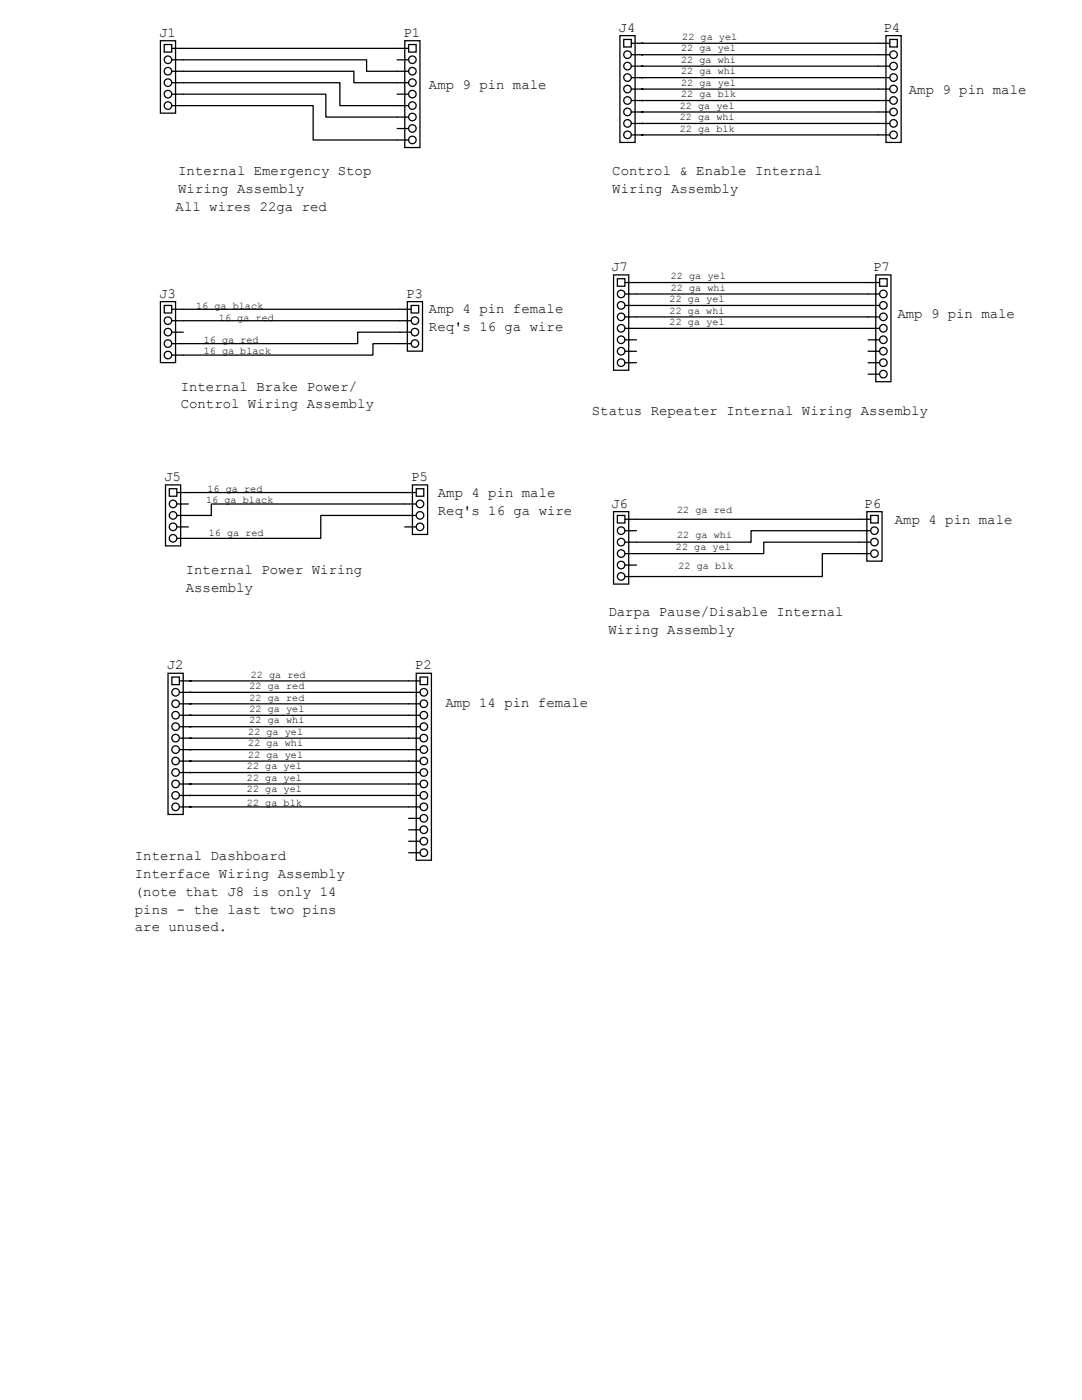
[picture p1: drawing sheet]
<svg xmlns="http://www.w3.org/2000/svg" width="216mm" height="279mm" viewBox="0 0 216 279" stroke-linecap="round" stroke-linejoin="round" font-family="sans-serif">
<g fill="#fff" stroke="#000" stroke-width=".25">
<path d="M173 102.1h3v9.9h-3z" fill-rule="evenodd"/>
<path d="M173.7 102.9h1.5v1.5h-1.5z" fill-rule="evenodd"/>
<circle cx="174.5" cy="105.9" r=".76"/>
<circle cx="174.5" cy="108.2" r=".76"/>
<circle cx="174.5" cy="110.5" r=".76"/>
</g>
<path d="M171.4 103.6h2.3M171.4 105.9h2.3M171.4 108.2h2.3M171.4 110.5h2.3" fill="none" stroke="#000" stroke-width=".25"/>
<g fill="#fff" stroke="#000" stroke-width=".25">
<path d="M122.4 102.1h3.1v14.5h-3.1z" fill-rule="evenodd"/>
<path d="M123.2 102.9h1.5v1.5h-1.5z" fill-rule="evenodd"/>
<circle cx="123.9" cy="105.9" r=".76"/>
<circle cx="123.9" cy="108.2" r=".76"/>
<circle cx="123.9" cy="110.5" r=".76"/>
<circle cx="123.9" cy="112.8" r=".76"/>
<circle cx="123.9" cy="115" r=".76"/>
</g>
<path d="M124.7 103.6h2.3M124.7 105.9h2.3M124.7 108.2h2.3M124.7 110.5h2.3M124.7 112.8h2.3M124.7 115.1h2.3" fill="none" stroke="#000" stroke-width=".25"/>
<g fill="#fff" stroke="#000" stroke-width=".25">
<path d="M174.8 54.9h3v21.3h-3z" fill-rule="evenodd"/>
<path d="M175.5 55.6h1.5v1.5h-1.5z" fill-rule="evenodd"/>
<circle cx="176.3" cy="58.7" r=".76"/>
<circle cx="176.3" cy="60.9" r=".76"/>
<circle cx="176.3" cy="63.2" r=".76"/>
<circle cx="176.3" cy="65.5" r=".76"/>
<circle cx="176.3" cy="67.8" r=".76"/>
<circle cx="176.3" cy="70.1" r=".76"/>
<circle cx="176.3" cy="72.4" r=".76"/>
<circle cx="176.3" cy="74.7" r=".76"/>
</g>
<path d="M173.2 56.4h2.3M173.2 58.7h2.3M173.2 61h2.3M173.2 63.2h2.3M173.2 65.5h2.3M173.2 67.8h2.3M173.2 70.1h2.3M173.2 72.4h2.3M173.2 74.7h2.3" fill="none" stroke="#000" stroke-width=".25"/>
<g fill="#fff" stroke="#000" stroke-width=".25">
<path d="M122.4 54.9h3.1v19h-3.1z" fill-rule="evenodd"/>
<path d="M123.2 55.6h1.5v1.5h-1.5z" fill-rule="evenodd"/>
<circle cx="123.9" cy="58.7" r=".76"/>
<circle cx="123.9" cy="60.9" r=".76"/>
<circle cx="123.9" cy="63.2" r=".76"/>
<circle cx="123.9" cy="65.5" r=".76"/>
<circle cx="123.9" cy="67.8" r=".76"/>
<circle cx="123.9" cy="70.1" r=".76"/>
<circle cx="123.9" cy="72.4" r=".76"/>
</g>
<path d="M124.7 56.4h2.3M124.7 58.7h2.3M124.7 61h2.3M124.7 63.2h2.3M124.7 65.5h2.3M124.7 67.8h2.3M124.7 70.1h2.3M124.7 72.4h2.3" fill="none" stroke="#000" stroke-width=".25"/>
<g fill="#fff" stroke="#000" stroke-width=".25">
<path d="M176.8 7.1h3v21.3h-3z" fill-rule="evenodd"/>
<path d="M177.5 7.9h1.5v1.5h-1.5z" fill-rule="evenodd"/>
<circle cx="178.3" cy="10.9" r=".76"/>
<circle cx="178.3" cy="13.2" r=".76"/>
<circle cx="178.3" cy="15.5" r=".76"/>
<circle cx="178.3" cy="17.8" r=".76"/>
<circle cx="178.3" cy="20.1" r=".76"/>
<circle cx="178.3" cy="22.3" r=".76"/>
<circle cx="178.3" cy="24.6" r=".76"/>
<circle cx="178.3" cy="26.9" r=".76"/>
</g>
<path d="M175.3 8.6h2.2M175.3 10.9h2.2M175.3 13.2h2.2M175.3 15.5h2.2M175.3 17.8h2.2M175.3 20.1h2.2M175.3 22.4h2.2M175.3 24.6h2.2M175.3 26.9h2.2" fill="none" stroke="#000" stroke-width=".25"/>
<g fill="#fff" stroke="#000" stroke-width=".25">
<path d="M123.7 7.1h3v21.3h-3z" fill-rule="evenodd"/>
<path d="M124.5 7.9h1.5v1.5h-1.5z" fill-rule="evenodd"/>
<circle cx="125.2" cy="10.9" r=".76"/>
<circle cx="125.2" cy="13.2" r=".76"/>
<circle cx="125.2" cy="15.5" r=".76"/>
<circle cx="125.2" cy="17.8" r=".76"/>
<circle cx="125.2" cy="20.1" r=".76"/>
<circle cx="125.2" cy="22.3" r=".76"/>
<circle cx="125.2" cy="24.6" r=".76"/>
<circle cx="125.2" cy="26.9" r=".76"/>
</g>
<path d="M126 8.6h2.3M126 10.9h2.3M126 13.2h2.3M126 15.5h2.3M126 17.8h2.3M126 20.1h2.3M126 22.4h2.3M126 24.6h2.3M126 26.9h2.3" fill="none" stroke="#000" stroke-width=".25"/>
<g fill="#fff" stroke="#000" stroke-width=".25">
<path d="M33.5 134.4h3.1v28.1h-3.1z" fill-rule="evenodd"/>
<path d="M34.3 135.1h1.5v1.5h-1.5z" fill-rule="evenodd"/>
<circle cx="35" cy="138.2" r=".76"/>
<circle cx="35" cy="140.4" r=".76"/>
<circle cx="35" cy="142.7" r=".76"/>
<circle cx="35" cy="145" r=".76"/>
<circle cx="35" cy="147.3" r=".76"/>
<circle cx="35" cy="149.6" r=".76"/>
<circle cx="35" cy="151.9" r=".76"/>
<circle cx="35" cy="154.2" r=".76"/>
<circle cx="35" cy="156.5" r=".76"/>
<circle cx="35" cy="158.7" r=".76"/>
<circle cx="35" cy="161" r=".76"/>
</g>
<path d="M35.8 135.9h2.3M35.8 138.2h2.3M35.8 140.5h2.3M35.8 142.7h2.3M35.8 145h2.3M35.8 147.3h2.3M35.8 149.6h2.3M35.8 151.9h2.3M35.8 154.2h2.3M35.8 156.5h2.3M35.8 158.8h2.3M35.8 161h2.3" fill="none" stroke="#000" stroke-width=".25"/>
<g fill="#fff" stroke="#000" stroke-width=".25">
<path d="M83.1 134.4h3v37.3h-3z" fill-rule="evenodd"/>
<path d="M83.8 135.1h1.5v1.5h-1.5z" fill-rule="evenodd"/>
<circle cx="84.6" cy="138.2" r=".76"/>
<circle cx="84.6" cy="140.4" r=".76"/>
<circle cx="84.6" cy="142.7" r=".76"/>
<circle cx="84.6" cy="145" r=".76"/>
<circle cx="84.6" cy="147.3" r=".76"/>
<circle cx="84.6" cy="149.6" r=".76"/>
<circle cx="84.6" cy="151.9" r=".76"/>
<circle cx="84.6" cy="154.2" r=".76"/>
<circle cx="84.6" cy="156.5" r=".76"/>
<circle cx="84.6" cy="158.7" r=".76"/>
<circle cx="84.6" cy="161" r=".76"/>
</g>
<path d="M83.1 135.9h.7M83.1 138.2h.7M83.1 140.5h.7M83.1 142.7h.7M83.1 145h.7M83.1 147.3h.7M83.1 149.6h.7M83.1 151.9h.7M83.1 154.2h.7M83.1 156.5h.7M83.1 158.8h.7M83.1 161h.7" fill="none" stroke="#000" stroke-width=".25"/>
<g fill="#fff" stroke="#000" stroke-width=".25">
<circle cx="84.6" cy="163.3" r=".76"/>
<circle cx="84.6" cy="165.6" r=".76"/>
<circle cx="84.6" cy="167.9" r=".76"/>
<circle cx="84.6" cy="170.2" r=".76"/>
</g>
<g fill="none" stroke="#000" stroke-width=".25">
<path d="M81.5 135.9h1.6M81.5 138.2h1.6M81.5 140.5h1.6M81.5 142.7h1.6M81.5 145h1.6M81.5 147.3h1.6M81.5 149.6h1.6M81.5 151.9h1.6M81.5 154.2h1.6M81.5 156.5h1.6M81.5 158.8h1.6M81.5 163.3h2.3"/>
<path d="M81.5 165.6h2.3M81.5 167.9h2.3M81.5 170.2h2.3M81.5 161h1.6"/>
</g>
<g fill="#fff" stroke="#000" stroke-width=".25">
<path d="M82.3 96.8h3v9.9h-3z" fill-rule="evenodd"/>
<path d="M83.1 97.5h1.5v1.5h-1.5z" fill-rule="evenodd"/>
<circle cx="83.8" cy="100.6" r=".76"/>
<circle cx="83.8" cy="102.9" r=".76"/>
<circle cx="83.8" cy="105.1" r=".76"/>
</g>
<path d="M80.8 98.3h2.3M80.8 100.6h2.3M80.8 102.9h2.3M80.8 105.2h2.3" fill="none" stroke="#000" stroke-width=".25"/>
<g fill="#fff" stroke="#000" stroke-width=".25">
<path d="M33 96.8h3v12.1h-3z" fill-rule="evenodd"/>
<path d="M33.8 97.5h1.5v1.5h-1.5z" fill-rule="evenodd"/>
<circle cx="34.5" cy="100.6" r=".76"/>
<circle cx="34.5" cy="102.9" r=".76"/>
<circle cx="34.5" cy="105.1" r=".76"/>
<circle cx="34.5" cy="107.4" r=".76"/>
</g>
<path d="M35.3 98.3h2.3M35.3 100.6h2.3M35.3 102.9h2.3M35.3 105.2h2.3M35.3 107.4h2.3" fill="none" stroke="#000" stroke-width=".25"/>
<g fill="#fff" stroke="#000" stroke-width=".25">
<path d="M32 60.2h3v12.2h-3z" fill-rule="evenodd"/>
<path d="M32.8 61h1.5v1.5h-1.5z" fill-rule="evenodd"/>
<circle cx="33.5" cy="64" r=".76"/>
<circle cx="33.5" cy="66.3" r=".76"/>
<circle cx="33.5" cy="68.6" r=".76"/>
<circle cx="33.5" cy="70.9" r=".76"/>
</g>
<path d="M34.3 61.7h2.3M34.3 64h2.3M34.3 66.3h2.3M34.3 68.6h2.3M34.3 70.9h2.3" fill="none" stroke="#000" stroke-width=".25"/>
<g fill="#fff" stroke="#000" stroke-width=".25">
<path d="M81.3 60.2h3v9.9h-3z" fill-rule="evenodd"/>
<path d="M82 61h1.5v1.5h-1.5z" fill-rule="evenodd"/>
<circle cx="82.8" cy="64" r=".76"/>
<circle cx="82.8" cy="66.3" r=".76"/>
<circle cx="82.8" cy="68.6" r=".76"/>
</g>
<path d="M79.8 61.7h2.2M79.8 64h2.2M79.8 66.3h2.2M79.8 68.6h2.2" fill="none" stroke="#000" stroke-width=".25"/>
<g fill="#fff" stroke="#000" stroke-width=".25">
<path d="M32 8.1h3v14.5h-3z" fill-rule="evenodd"/>
<path d="M32.8 8.9h1.5v1.5h-1.5z" fill-rule="evenodd"/>
<circle cx="33.5" cy="11.9" r=".76"/>
<circle cx="33.5" cy="14.2" r=".76"/>
<circle cx="33.5" cy="16.5" r=".76"/>
<circle cx="33.5" cy="18.8" r=".76"/>
<circle cx="33.5" cy="21.1" r=".76"/>
</g>
<path d="M34.3 9.7h2.3M34.3 11.9h2.3M34.3 14.2h2.3M34.3 16.5h2.3M34.3 18.8h2.3M34.3 21.1h2.3" fill="none" stroke="#000" stroke-width=".25"/>
<g fill="#fff" stroke="#000" stroke-width=".25">
<path d="M80.8 8.1h3v21.3h-3z" fill-rule="evenodd"/>
<path d="M81.5 8.9h1.5v1.5h-1.5z" fill-rule="evenodd"/>
<circle cx="82.3" cy="11.9" r=".76"/>
<circle cx="82.3" cy="14.2" r=".76"/>
<circle cx="82.3" cy="16.5" r=".76"/>
<circle cx="82.3" cy="18.8" r=".76"/>
<circle cx="82.3" cy="21.1" r=".76"/>
<circle cx="82.3" cy="23.4" r=".76"/>
<circle cx="82.3" cy="25.6" r=".76"/>
<circle cx="82.3" cy="27.9" r=".76"/>
</g>
<g fill="none" stroke="#000" stroke-width=".25">
<path d="M36.6 18.8h28.4v4.6h16.5M36.6 16.5h31.2v4.6h13.7M36.6 14.2h34v2.3h10.9M36.6 11.9h36.6v2.3h8.3M36.6 9.7h44.9M79.2 11.9h2.3M79.2 18.8h2.3M128.3 17.8h-.3h47.3M128.3 15.5h-.3h47.3M128.3 13.2h-.3h47.3M128.3 10.9h-.3h47.3M128.3 8.6h-.3h47.3"/>
<path d="M36.6 21.1h25.9v6.8h19M79.2 25.7h2.3M128.3 26.9h-.3h47.3M128.3 24.6h-.3h47.3M128.3 22.4h-.3h47.3M128.3 20.1h-.3h47.3M127 58.7h46.2M127 56.4h46.2M36.6 64h43.2M36.6 61.7h43.2M79.8 68.6h-5.4v2.3h-37.8M79.8 66.3h-8.4v2.3h-34.8"/>
<path d="M127 65.5h46.2M127 63.2h46.2M127 61h46.2M37.6 98.3h43.2M80.8 102.9h-16.8v4.5h-26.4M80.8 100.6h-38.6v2.3h-4.6M127 103.6h44.4M171.4 110.5h-7.3v4.6h-37.1M171.4 108.2h-19v2.3h-25.4M171.4 105.9h-21.5v2.3h-22.9M38.1 138.2h-.3h43.7M38.1 135.9h-.3h43.7"/>
<path d="M38.1 158.8h-.3h43.7M38.1 156.5h-.3h43.7M38.1 154.2h-.3h43.7M38.1 151.9h-.3h43.7M38.1 149.6h-.3h43.7M38.1 147.3h-.3h43.7M38.1 145h-.3h43.7M38.1 142.7h-.3h43.7M38.1 140.5h-.3h43.7M38.1 161h-.3h43.7"/>
</g>
<g font-size="2.8">
<text x="31.7" y="7.4">J1</text>
<text x="80.5" y="7.4">P1</text>
<text x="123.4" y="6.4">J4</text>
<text x="176.3" y="6.4">P4</text>
<text x="85.6" y="17.7">Amp 9 pin male</text>
<text x="181.4" y="18.8">Amp 9 pin male</text>
<text x="35.6" y="35">Internal Emergency Stop</text>
<text x="122.2" y="35">Control &amp; Enable Internal</text>
<text x="35.6" y="38.6">Wiring Assembly</text>
<text x="122.2" y="38.6">Wiring Assembly</text>
<text x="35.1" y="42.1">All wires 22ga red</text>
<text x="31.7" y="59.4">J3</text>
<text x="81" y="59.4">P3</text>
<text x="121.9" y="54.1">J7</text>
<text x="174.2" y="54.1">P7</text>
<text x="85.6" y="62.4">Amp 4 pin female</text>
<text x="85.6" y="66">Req's 16 ga wire</text>
<text x="179.1" y="63.5">Amp 9 pin male</text>
<text x="36.1" y="77.9">Internal Brake Power/</text>
<text x="36.1" y="81.5">Control Wiring Assembly</text>
<text x="118.1" y="82.8">Status Repeater Internal Wiring Assembly</text>
<text x="32.8" y="96">J5</text>
<text x="82" y="96">P5</text>
<text x="87.4" y="99.3">Amp 4 pin male</text>
<text x="121.9" y="101.3">J6</text>
<text x="172.5" y="101.3">P6</text>
<text x="87.4" y="102.8">Req's 16 ga wire</text>
<text x="178.6" y="104.6">Amp 4 pin male</text>
<text x="37.1" y="114.5">Internal Power Wiring</text>
<text x="37.1" y="118.1">Assembly</text>
<text x="121.4" y="122.9">Darpa Pause/Disable Internal</text>
<text x="121.4" y="126.4">Wiring Assembly</text>
<text x="33.3" y="133.6">J2</text>
<text x="82.8" y="133.6">P2</text>
<text x="88.9" y="141.2">Amp 14 pin female</text>
<text x="26.9" y="171.7">Internal Dashboard</text>
<text x="26.9" y="175.2">Interface Wiring Assembly</text>
<text x="26.9" y="178.8">(note that J8 is only 14</text>
<text x="26.9" y="182.3">pins - the last two pins</text>
<text x="26.9" y="185.9">are unused.</text>
</g>
<g font-size="2">
<text x="135.9" y="10.3">22 ga yel</text>
<text x="136.1" y="8">22 ga yel</text>
<text x="135.9" y="12.6">22 ga whi</text>
<text x="135.9" y="14.8">22 ga whi</text>
<text x="135.9" y="17.1">22 ga yel</text>
<text x="135.6" y="24">22 ga whi</text>
<text x="135.6" y="21.7">22 ga yel</text>
<text x="135.9" y="19.4">22 ga blk</text>
<text x="135.6" y="26.3">22 ga blk</text>
<text x="133.9" y="55.7">22 ga yel</text>
<text x="133.9" y="58">22 ga whi</text>
<text x="39.1" y="61.6">16 ga black</text>
<text x="43.7" y="64.1">16 ga red</text>
<text x="133.6" y="60.3">22 ga yel</text>
<text x="133.6" y="62.6">22 ga whi</text>
<text x="133.6" y="64.9">22 ga yel</text>
<text x="40.6" y="70.7">16 ga black</text>
<text x="40.6" y="68.4">16 ga red</text>
<text x="41.1" y="100.4">16 ga black</text>
<text x="41.4" y="98.1">16 ga red</text>
<text x="41.7" y="107">16 ga red</text>
<text x="135.1" y="102.5">22 ga red</text>
<text x="135.1" y="107.3">22 ga whi</text>
<text x="134.9" y="109.8">22 ga yel</text>
<text x="135.4" y="113.6">22 ga blk</text>
<text x="49.8" y="137.5">22 ga red</text>
<text x="50" y="135.2">22 ga red</text>
<text x="49.8" y="139.8">22 ga red</text>
<text x="49.8" y="142.1">22 ga yel</text>
<text x="49.5" y="146.7">22 ga yel</text>
<text x="49.5" y="148.9">22 ga whi</text>
<text x="49.8" y="144.4">22 ga whi</text>
<text x="49.3" y="153.5">22 ga yel</text>
<text x="49.3" y="155.8">22 ga yel</text>
<text x="49.5" y="151.2">22 ga yel</text>
<text x="49.3" y="158.1">22 ga yel</text>
<text x="49.3" y="160.9">22 ga blk</text>
</g>
</svg>
